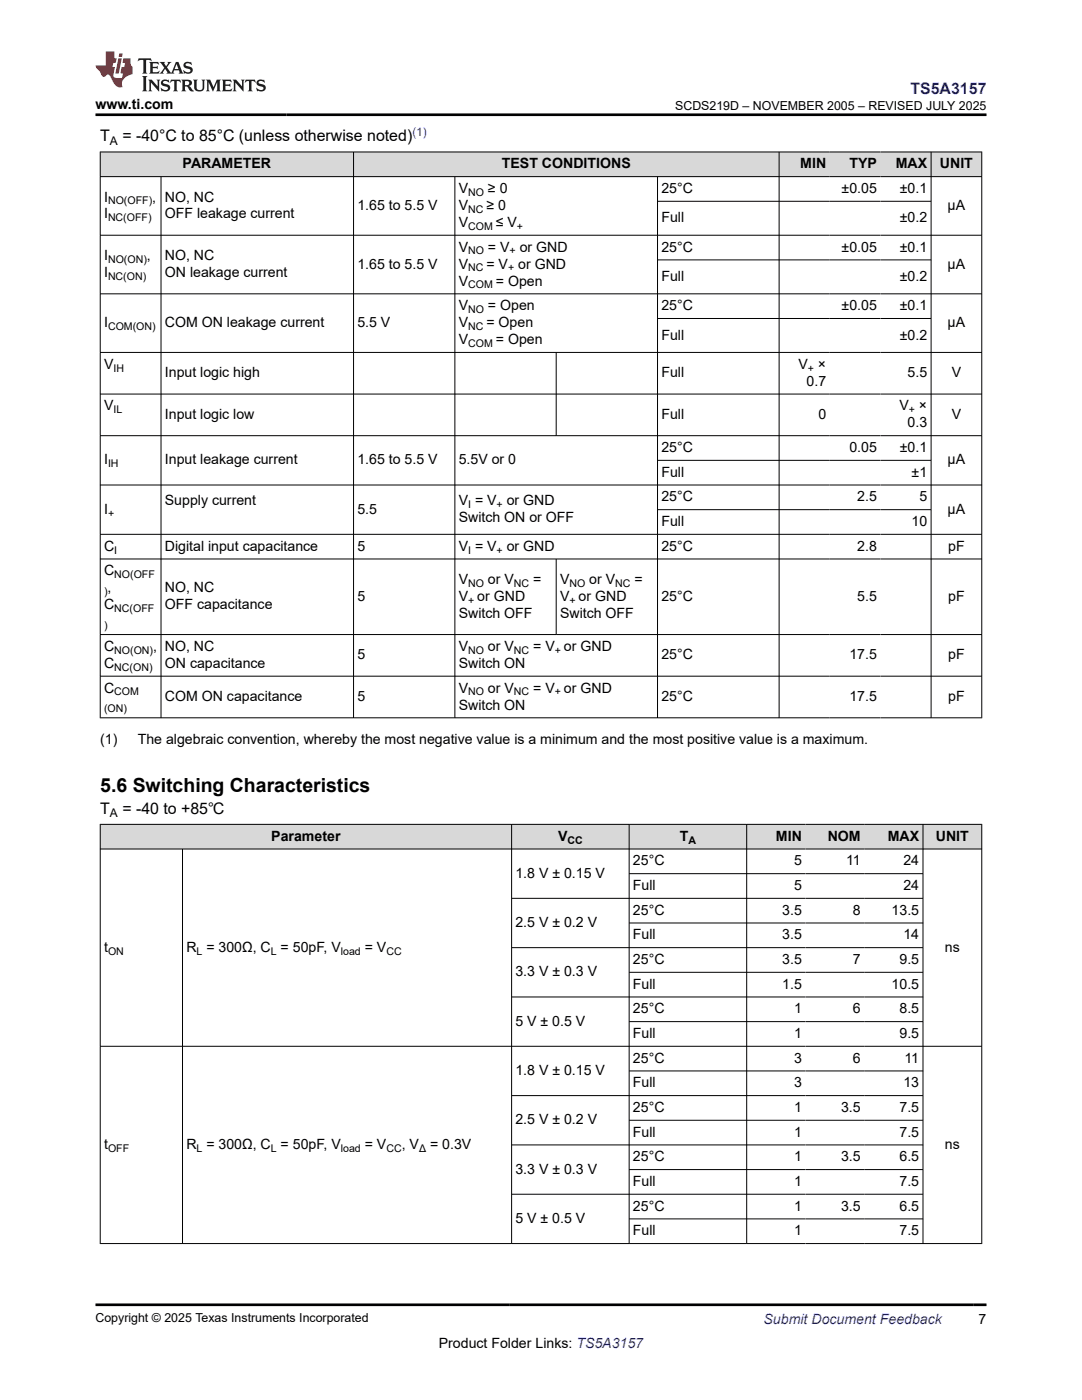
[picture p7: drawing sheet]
<svg xmlns="http://www.w3.org/2000/svg" width="216mm" height="279mm" viewBox="0 0 216 279" stroke-linecap="round" stroke-linejoin="round" font-family="sans-serif">
<g fill="#d8d8d8">
<path d="M20 30.3h175.9v5h-175.9z" fill-rule="evenodd"/>
<path d="M20.1 30.4h50.4v4.8h-50.4z" fill-rule="evenodd"/>
<path d="M70.6 30.4h84.8v4.8h-84.8z" fill-rule="evenodd"/>
<path d="M155.5 30.4h10.1v4.8h-10.1z" fill-rule="evenodd"/>
<path d="M165.6 30.4h10.1v4.8h-10.1z" fill-rule="evenodd"/>
<path d="M175.7 30.4h10v4.8h-10z" fill-rule="evenodd"/>
<path d="M185.9 30.4h9.9v4.8h-9.9z" fill-rule="evenodd"/>
</g>
<g fill="none" stroke="#000" stroke-width=".2">
<path d="M19.9 30.3h176.1M19.9 35.3h176.1M20 30.3v113M32.1 35.3v108M70.5 30.3v113M90.8 35.3v108M131.2 35.3v108M155.5 30.3v113M185.8 30.3v113M195.9 30.3v113M19.9 46.9h176.1M19.9 58.6h176.1"/>
<path d="M131.2 40.2h54.7M131.2 51.9h54.7M19.9 70.3h176.1M19.9 78.6h176.1M111 70.3v16.7M131.2 63.6h54.7M19.9 87h176.1M19.9 96.8h176.1M131.2 91.9h54.7M19.9 106.6h176.1M19.9 111.6h176.1M111 111.6v15.1"/>
<path d="M131.2 101.7h54.7M19.9 126.6h176.1M19.9 134.9h176.1M19.9 143.3h176.1"/>
</g>
<g fill="#d8d8d8">
<path d="M20 164.5h175.9v4.9h-175.9z" fill-rule="evenodd"/>
<path d="M20.1 164.6h81.9v4.8h-81.9z" fill-rule="evenodd"/>
<path d="M102.1 164.6h23.4v4.8h-23.4z" fill-rule="evenodd"/>
<path d="M125.6 164.6h23.3v4.8h-23.3z" fill-rule="evenodd"/>
<path d="M149.1 164.6h11.6v4.8h-11.6z" fill-rule="evenodd"/>
<path d="M160.7 164.6h11.7v4.8h-11.7z" fill-rule="evenodd"/>
<path d="M172.4 164.6h11.7v4.8h-11.7z" fill-rule="evenodd"/>
<path d="M184.2 164.6h11.6v4.8h-11.6z" fill-rule="evenodd"/>
</g>
<g fill="none" stroke="#000" stroke-width=".2">
<path d="M19.9 164.5h176.1M19.9 169.4h176.1M20 164.5v83.7M36.4 169.4v78.8M102.1 164.5v83.7M102.1 179.3h82.1M125.5 164.5v83.7M125.5 174.4h58.7M149 164.5v83.7M184.2 164.5v83.7M195.9 164.5v83.7M125.5 184.2h58.7"/>
<path d="M125.5 194h58.7M184.2 189.1h-82.1M184.2 199h-82.1M19.9 208.8h176.1M102.1 218.7h82.1M125.5 203.9h58.7M125.5 213.7h58.7M125.5 223.6h58.7M125.5 233.4h58.7M184.2 228.5h-82.1M184.2 238.3h-82.1M19.9 248.2h176.1"/>
<path d="M125.5 243.3h58.7"/>
</g>
<path d="M27.7 11.6l-.2 .6 .5-.2h.6v.1v2.2l-.2 .4h1l-.2-.4v-2.2v-.1h.5l.5 .2-.1-.6zM29.8 12.4l.2 .3v1.6l-.2 .4h1.9l.1-.6a1.08 1.08 0 0 1-1.3 .2v-.7h.6l.4 .2v-.7l-.4 .2h-.6v-.5l.2-.2a1 1 0 0 1 1 .3l-.1-.5zM31.8 12.4l1 1.1-1 1.2h.9l-.2-.2 .4-.8 .5 .8-.2 .2h1.6l-.2-.2 .1-.5h1l.1 .5-.1 .2h.9l-.2-.4-.8-1.9h-.5l-1 2.1-.8-1.1 .9-1h-.8l.2 .2-.5 .6-.3-.6 .1-.2zM35.2 12.8l.4 1h-.8zM36.8 12.5a.65 .65 0 0 0-.2 .7 .65 .65 0 0 0 .6 .5l.7 .1 .1 .3a.79 .79 0 0 1-.7 .4 .79 .79 0 0 1-.7-.5l.1 .7 .2-.1a.93 .93 0 0 0 1.1 0 .93 .93 0 0 0 .4-.9 1.46 1.46 0 0 0-1.2-.6l-.1-.3a1.09 1.09 0 0 1 1.2 .2l-.2-.6-.1 .1-.6-.2zM28.4 15.2l.2 .4v2.2l-.2 .4h1l-.2-.4v-2.2l.2-.4zM29.6 15.9l.2 .4v1.5l-.2 .4h.8l-.3-.4v-1.3l1.7 1.8v-2l.2-.4h-.8l.2 .2 .1 1.1-1.2-1.3zM32.3 16a.65 .65 0 0 0-.2 .8 .65 .65 0 0 0 .7 .4l.6 .2 .1 .2a.79 .79 0 0 1-.7 .4 .79 .79 0 0 1-.7-.5l.1 .7 .2-.1a.93 .93 0 0 0 1.1 .1 .93 .93 0 0 0 .4-1 1.46 1.46 0 0 0-1.2-.5l-.1-.4a1.09 1.09 0 0 1 1.2 .2l-.2-.6-.1 .1-.6-.1zM34.1 15.9l-.1 .6a.63 .63 0 0 1 .7-.3l.1 1.6-.3 .4h1l-.2-.4v-1.6a.66 .66 0 0 1 .8 .3l-.1-.6zM36.2 15.9l.2 .4v1.5l-.2 .4h.9l-.2-.2v-.7h.5l.1 .2a.79 .79 0 0 0 1.2 .6l-1-.9a.61 .61 0 0 0 .6-.6 .61 .61 0 0 0-.5-.7zM36.9 16.2h.2a.47 .47 0 0 1 .5 .1 .47 .47 0 0 1 .1 .5l-.2 .1-.6 .1zM38.5 15.9l.2 .2a2.27 2.27 0 0 0 .4 2 1.04 1.04 0 0 0 1.7-.7v-1.3l.2-.2h-.8l.2 .4v1.1a.6 .6 0 0 1-.6 .6 .6 .6 0 0 1-.6-.6v-1.1l.3-.4zM41.1 15.9l.2 .4v1.5l-.2 .4h.7l-.2-.4v-1.4l.9 1.9 .8-1.9v1.4l-.2 .4h1l-.3-.4v-1.5l.3-.4h-.8l-.7 1.5-.7-1.5zM44.3 15.9l.2 .4v1.5l-.2 .4h1.9l.1-.6a1.09 1.09 0 0 1-1.3 .2v-.7h.6l.4 .2v-.6l-.4 .2h-.6v-.6l.2-.1a1.01 1.01 0 0 1 1 .3l-.1-.6zM46.4 15.9l.3 .4v1.5l-.3 .4h.8l-.2-.4v-1.3l1.6 1.8v-2l.2-.4h-.7l.2 .2v1.1l-1.2-1.3zM49 15.9l-.1 .6a.63 .63 0 0 1 .8-.3v1.6l-.3 .4h1l-.2-.4v-1.6a.66 .66 0 0 1 .8 .3l-.1-.6zM51.4 16a.65 .65 0 0 0-.2 .8 .65 .65 0 0 0 .6 .4l.6 .2 .2 .2a.79 .79 0 0 1-.8 .4 .79 .79 0 0 1-.6-.5l.1 .7 .2-.1a.93 .93 0 0 0 1 .1 .93 .93 0 0 0 .5-1 1.46 1.46 0 0 0-1.3-.5l-.1-.4a1.09 1.09 0 0 1 1.3 .2l-.2-.6-.2 .1-.5-.1z" fill="#231f20"/>
<path d="M21.1 10.3v2.7h-2v.4l.9 1a.95 .95 0 0 0 .9 .9 .59 .59 0 0 1 .6-.4 .59 .59 0 0 1 .5 .3l.4 .8a1.59 1.59 0 0 0 2.1 1.4 1.61 1.61 0 0 1 1-2.3l1-.3-.1-1.5a1.59 1.59 0 0 1-.4-1.7h-1.4l-.2 .9h.5l-.1 .9h-.5l-.2 .9v.3l.4 .1-.2 .9h-.6a.73 .73 0 0 1-1.1-.7l.3-1.5h-.5l.2-.9h.5l.2-.9h-.5v-1.3zM23.6 11.6l-.6 3.1h.7l.6-3.1zM23.8 10.7l-.1 .6h.7l.1-.6z" fill="#ed1c24"/>
<path d="M19.1 22.9h177.8M19.1 260.4h177.8" fill="none" stroke="#000" stroke-width=".53"/>
<text font-size="3.9" x="20" y="158">5.6 Switching Characteristics</text>
<text font-size="3.2" fill="#00f" x="181.7" y="18.7">TS5A3157</text>
<g font-size="3.2">
<text x="20" y="28.2">T</text>
<text x="24.4" y="28.2">= -40°C to 85°C (unless otherwise noted)</text>
<text x="20" y="162.4">T</text>
<text x="24.4" y="162.4">= -40 to +85℃</text>
</g>
<g font-size="2.8">
<text x="19.1" y="21.8">www.ti.com</text>
<text x="36.4" y="33.6">PARAMETER</text>
<text x="100.1" y="33.6">TEST CONDITIONS</text>
<text x="159.7" y="33.6">MIN</text>
<text x="169.5" y="33.6">TYP</text>
<text x="178.8" y="33.6">MAX</text>
<text x="187.6" y="33.6">UNIT</text>
<text x="20.8" y="40.2">I</text>
<text x="30.4" y="40.2">,</text>
<text x="32.9" y="40.2">NO, NC</text>
<text x="71.3" y="41.9">1.65 to 5.5 V</text>
<text x="91.5" y="38.5">V</text>
<text x="91.5" y="41.9">V</text>
<text x="97.1" y="41.9">≥ 0</text>
<text x="97.4" y="38.5">≥ 0</text>
<text x="132" y="38.5">25°C</text>
<text x="167.9" y="38.5">±0.05</text>
<text x="179.6" y="38.5">±0.1</text>
<text x="189.1" y="41.9">µA</text>
<text x="20.8" y="43.6">I</text>
<text x="32.9" y="43.6">OFF leakage current</text>
<text x="91.5" y="45.3">V</text>
<text x="98.9" y="45.3">≤ V</text>
<text x="132" y="44.4">Full</text>
<text x="179.6" y="44.4">±0.2</text>
<text x="20.8" y="51.9">I</text>
<text x="29.3" y="51.9">,</text>
<text x="32.9" y="51.9">NO, NC</text>
<text x="71.3" y="53.6">1.65 to 5.5 V</text>
<text x="91.5" y="50.2">V</text>
<text x="91.5" y="53.6">V</text>
<text x="97.1" y="53.6">= V</text>
<text x="97.4" y="50.2">= V</text>
<text x="103.4" y="53.6">or GND</text>
<text x="103.7" y="50.2">or GND</text>
<text x="132" y="50.2">25°C</text>
<text x="167.9" y="50.2">±0.05</text>
<text x="179.6" y="50.2">±0.1</text>
<text x="189.1" y="53.6">µA</text>
<text x="20.8" y="55.3">I</text>
<text x="32.9" y="55.3">ON leakage current</text>
<text x="91.5" y="57">V</text>
<text x="98.9" y="57">= Open</text>
<text x="132" y="56.1">Full</text>
<text x="179.6" y="56.1">±0.2</text>
<text x="20.8" y="65.3">I</text>
<text x="32.9" y="65.3">COM ON leakage current</text>
<text x="71.3" y="65.3">5.5 V</text>
<text x="91.5" y="61.9">V</text>
<text x="91.5" y="65.3">V</text>
<text x="97.1" y="65.3">= Open</text>
<text x="97.4" y="61.9">= Open</text>
<text x="132" y="61.9">25°C</text>
<text x="167.9" y="61.9">±0.05</text>
<text x="179.6" y="61.9">±0.1</text>
<text x="189.1" y="65.3">µA</text>
<text x="91.5" y="68.7">V</text>
<text x="98.9" y="68.7">= Open</text>
<text x="132" y="67.8">Full</text>
<text x="179.6" y="67.8">±0.2</text>
<text x="20.8" y="73.6">V</text>
<text x="32.9" y="75.3">Input logic high</text>
<text x="132" y="75.3">Full</text>
<text x="159.3" y="73.6">V</text>
<text x="160.9" y="77">0.7</text>
<text x="163.2" y="73.6">×</text>
<text x="181.1" y="75.3">5.5</text>
<text x="189.9" y="75.3">V</text>
<text x="20.8" y="81.9">V</text>
<text x="32.9" y="83.6">Input logic low</text>
<text x="132" y="83.6">Full</text>
<text x="163.3" y="83.6">0</text>
<text x="179.5" y="81.9">V</text>
<text x="183.4" y="81.9">×</text>
<text x="189.9" y="83.6">V</text>
<text x="181.1" y="85.3">0.3</text>
<text x="20.8" y="92.7">I</text>
<text x="32.9" y="92.7">Input leakage current</text>
<text x="71.3" y="92.7">1.65 to 5.5 V</text>
<text x="91.5" y="92.7">5.5V or 0</text>
<text x="132" y="90.2">25°C</text>
<text x="132" y="95.1">Full</text>
<text x="169.5" y="90.2">0.05</text>
<text x="179.6" y="90.2">±0.1</text>
<text x="181.9" y="95.1">±1</text>
<text x="189.1" y="92.7">µA</text>
<text x="32.9" y="100.8">Supply current</text>
<text x="91.5" y="100.8">V = V</text>
<text x="101.1" y="100.8">or GND</text>
<text x="132" y="100.1">25°C</text>
<text x="171.1" y="100.1">2.5</text>
<text x="183.5" y="100.1">5</text>
<text x="20.8" y="102.5">I</text>
<text x="71.3" y="102.5">5.5</text>
<text x="91.5" y="104.2">Switch ON or OFF</text>
<text x="132" y="105">Full</text>
<text x="181.9" y="105">10</text>
<text x="189.1" y="102.5">µA</text>
<text x="20.8" y="109.9">C</text>
<text x="32.9" y="109.9">Digital input capacitance</text>
<text x="71.3" y="109.9">5</text>
<text x="91.5" y="109.9">V = V</text>
<text x="101.1" y="109.9">or GND</text>
<text x="132" y="109.9">25°C</text>
<text x="171.1" y="109.9">2.8</text>
<text x="189.2" y="109.9">pF</text>
<text x="20.8" y="114.8">C</text>
<text x="21.5" y="118.2">,</text>
<text x="32.9" y="118.2">NO, NC</text>
<text x="71.3" y="119.9">5</text>
<text x="91.5" y="116.5">V</text>
<text x="91.5" y="119.9">V or GND</text>
<text x="97.4" y="116.5">or V</text>
<text x="106.4" y="116.5">=</text>
<text x="111.8" y="116.5">V</text>
<text x="111.8" y="119.9">V or GND</text>
<text x="117.6" y="116.5">or V</text>
<text x="126.6" y="116.5">=</text>
<text x="132" y="119.9">25°C</text>
<text x="171.1" y="119.9">5.5</text>
<text x="189.2" y="119.9">pF</text>
<text x="20.8" y="121.6">C</text>
<text x="32.9" y="121.6">OFF capacitance</text>
<text x="91.5" y="123.3">Switch OFF</text>
<text x="111.7" y="123.3">Switch OFF</text>
<text x="20.8" y="129.9">C</text>
<text x="30.6" y="129.9">,</text>
<text x="32.9" y="129.9">NO, NC</text>
<text x="71.3" y="131.6">5</text>
<text x="91.5" y="129.9">V</text>
<text x="97.4" y="129.9">or V</text>
<text x="106.4" y="129.9">= V or GND</text>
<text x="132" y="131.6">25°C</text>
<text x="169.5" y="131.6">17.5</text>
<text x="189.2" y="131.6">pF</text>
<text x="20.8" y="133.3">C</text>
<text x="32.9" y="133.3">ON capacitance</text>
<text x="91.5" y="133.3">Switch ON</text>
<text x="20.8" y="138.2">C</text>
<text x="32.9" y="139.9">COM ON capacitance</text>
<text x="71.3" y="139.9">5</text>
<text x="91.5" y="141.6">Switch ON</text>
<text x="91.5" y="138.2">V</text>
<text x="97.4" y="138.2">or V</text>
<text x="106.4" y="138.2">= V or GND</text>
<text x="132" y="139.9">25°C</text>
<text x="169.5" y="139.9">17.5</text>
<text x="189.2" y="139.9">pF</text>
<text x="20" y="148.4">(1)</text>
<text x="27.5" y="148.4">The algebraic convention, whereby the most negative value is a minimum and the most positive value is a maximum.</text>
<text x="54.1" y="167.8">Parameter</text>
<text x="111.3" y="167.8">V</text>
<text x="135.6" y="167.8">T</text>
<text x="154.8" y="167.8">MIN</text>
<text x="165.2" y="167.8">NOM</text>
<text x="177.1" y="167.8">MAX</text>
<text x="186.7" y="167.8">UNIT</text>
<text x="126.3" y="172.7">25°C</text>
<text x="158.4" y="172.7">5</text>
<text x="168.8" y="172.7">11</text>
<text x="180.3" y="172.7">24</text>
<text x="102.9" y="175.2">1.8 V ± 0.15 V</text>
<text x="126.3" y="177.6">Full</text>
<text x="158.4" y="177.6">5</text>
<text x="180.3" y="177.6">24</text>
<text x="102.9" y="185">2.5 V ± 0.2 V</text>
<text x="126.3" y="182.6">25°C</text>
<text x="156.1" y="182.6">3.5</text>
<text x="170.2" y="182.6">8</text>
<text x="177.9" y="182.6">13.5</text>
<text x="20.8" y="189.9">t</text>
<text x="37.2" y="189.9">R = 300Ω, C = 50pF, V</text>
<text x="72.8" y="189.9">= V</text>
<text x="126.3" y="187.5">Full</text>
<text x="156.1" y="187.5">3.5</text>
<text x="180.3" y="187.5">14</text>
<text x="188.5" y="189.9">ns</text>
<text x="102.9" y="194.9">3.3 V ± 0.3 V</text>
<text x="126.3" y="192.4">25°C</text>
<text x="126.3" y="197.3">Full</text>
<text x="156.1" y="192.4">3.5</text>
<text x="156.1" y="197.3">1.5</text>
<text x="170.2" y="192.4">7</text>
<text x="177.9" y="197.3">10.5</text>
<text x="179.5" y="192.4">9.5</text>
<text x="126.3" y="202.2">25°C</text>
<text x="158.4" y="202.2">1</text>
<text x="170.2" y="202.2">6</text>
<text x="179.5" y="202.2">8.5</text>
<text x="102.9" y="204.7">5 V ± 0.5 V</text>
<text x="126.3" y="207.2">Full</text>
<text x="158.4" y="207.2">1</text>
<text x="179.5" y="207.2">9.5</text>
<text x="102.9" y="214.5">1.8 V ± 0.15 V</text>
<text x="126.3" y="212.1">25°C</text>
<text x="158.4" y="212.1">3</text>
<text x="170.2" y="212.1">6</text>
<text x="180.5" y="212.1">11</text>
<text x="126.3" y="217">Full</text>
<text x="126.3" y="221.9">25°C</text>
<text x="158.4" y="217">3</text>
<text x="158.4" y="221.9">1</text>
<text x="167.8" y="221.9">3.5</text>
<text x="179.5" y="221.9">7.5</text>
<text x="180.3" y="217">13</text>
<text x="102.9" y="224.4">2.5 V ± 0.2 V</text>
<text x="126.3" y="226.8">Full</text>
<text x="158.4" y="226.8">1</text>
<text x="179.5" y="226.8">7.5</text>
<text x="20.8" y="229.3">t</text>
<text x="37.2" y="229.3">R = 300Ω, C = 50pF, V</text>
<text x="72.8" y="229.3">= V</text>
<text x="80.2" y="229.3">, V</text>
<text x="85.8" y="229.3">= 0.3V</text>
<text x="126.3" y="231.8">25°C</text>
<text x="158.4" y="231.8">1</text>
<text x="167.8" y="231.8">3.5</text>
<text x="179.5" y="231.8">6.5</text>
<text x="188.5" y="229.3">ns</text>
<text x="102.9" y="234.2">3.3 V ± 0.3 V</text>
<text x="126.3" y="236.7">Full</text>
<text x="158.4" y="236.7">1</text>
<text x="179.5" y="236.7">7.5</text>
<text x="102.9" y="244.1">5 V ± 0.5 V</text>
<text x="126.3" y="241.6">25°C</text>
<text x="158.4" y="241.6">1</text>
<text x="167.8" y="241.6">3.5</text>
<text x="179.5" y="241.6">6.5</text>
<text x="126.3" y="246.5">Full</text>
<text x="158.4" y="246.5">1</text>
<text x="179.5" y="246.5">7.5</text>
<text x="87.6" y="269">Product Folder Links: TS5A3157</text>
<text x="195.3" y="264.2">7</text>
</g>
<text font-size="2.8" fill="#00f" x="152.4" y="264.2">Submit Document Feedback</text>
<g font-size="2.5">
<text x="134.7" y="21.9">SCDS219D – NOVEMBER 2005 – REVISED JULY 2025</text>
<text x="19.1" y="263.9">Copyright © 2025 Texas Instruments Incorporated</text>
</g>
<g font-size="2.4">
<text x="21.9" y="28.9">A</text>
<text x="21.9" y="163">A</text>
</g>
<text font-size="2.4" fill="#00f" x="82.3" y="27.2">(1)</text>
<g font-size="2.1">
<text x="21.6" y="40.8">NO(OFF)</text>
<text x="93.4" y="39.1">NO</text>
<text x="21.6" y="44.2">NC(OFF)</text>
<text x="93.4" y="42.5">NC</text>
<text x="93.4" y="45.9">COM</text>
<text x="103.2" y="45.9">+</text>
<text x="21.6" y="52.5">NO(ON)</text>
<text x="93.4" y="50.8">NO</text>
<text x="101.7" y="50.8">+</text>
<text x="21.6" y="55.9">NC(ON)</text>
<text x="93.4" y="54.2">NC</text>
<text x="93.4" y="57.6">COM</text>
<text x="101.4" y="54.2">+</text>
<text x="21.6" y="65.9">COM(ON)</text>
<text x="93.4" y="62.5">NO</text>
<text x="93.4" y="65.9">NC</text>
<text x="93.4" y="69.3">COM</text>
<text x="22.6" y="74.2">IH</text>
<text x="161.2" y="74.2">+</text>
<text x="22.6" y="82.5">IL</text>
<text x="181.4" y="82.5">+</text>
<text x="21.6" y="93.2">IH</text>
<text x="93.4" y="101.4">I</text>
<text x="99.1" y="101.4">+</text>
<text x="21.6" y="103.1">+</text>
<text x="22.8" y="110.5">I</text>
<text x="93.4" y="110.5">I</text>
<text x="99.1" y="110.5">+</text>
<text x="20.8" y="118.8">)</text>
<text x="22.8" y="115.4">NO(OFF</text>
<text x="93.4" y="117.1">NO</text>
<text x="102.5" y="117.1">NC</text>
<text x="113.6" y="117.1">NO</text>
<text x="122.8" y="117.1">NC</text>
<text x="20.8" y="125.6">)</text>
<text x="22.8" y="122.2">NC(OFF</text>
<text x="93.4" y="120.5">+</text>
<text x="113.6" y="120.5">+</text>
<text x="22.8" y="130.5">NO(ON)</text>
<text x="93.4" y="130.5">NO</text>
<text x="102.5" y="130.5">NC</text>
<text x="110.7" y="130.5">+</text>
<text x="22.8" y="133.9">NC(ON)</text>
<text x="20.8" y="142.2">(ON)</text>
<text x="22.8" y="138.8">COM</text>
<text x="93.4" y="138.8">NO</text>
<text x="102.5" y="138.8">NC</text>
<text x="110.7" y="138.8">+</text>
<text x="113.2" y="168.4">CC</text>
<text x="137.4" y="168.4">A</text>
<text x="21.6" y="190.5">ON</text>
<text x="39.2" y="190.5">L</text>
<text x="54" y="190.5">L</text>
<text x="68" y="190.5">load</text>
<text x="77.1" y="190.5">CC</text>
<text x="21.6" y="229.9">OFF</text>
<text x="39.2" y="229.9">L</text>
<text x="54" y="229.9">L</text>
<text x="68" y="229.9">load</text>
<text x="77.1" y="229.9">CC</text>
<text x="83.6" y="229.9">Δ</text>
</g>
</svg>
